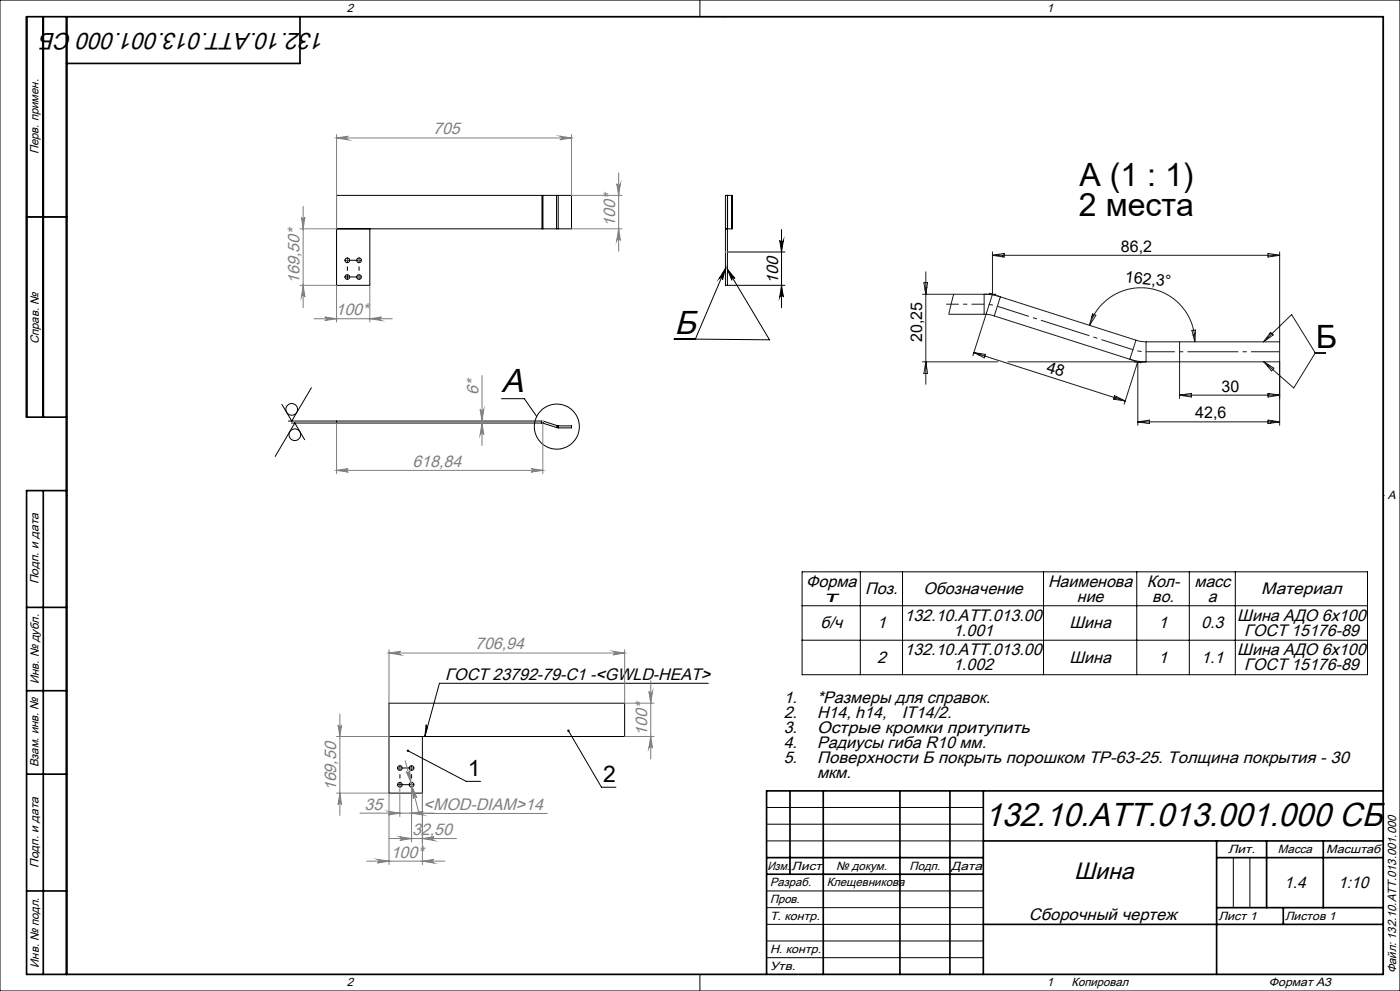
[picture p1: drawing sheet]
<svg xmlns="http://www.w3.org/2000/svg" width="420mm" height="297mm" viewBox="0 0 420 297" stroke-linecap="round" stroke-linejoin="round" font-family="sans-serif">
<g fill="none" stroke="#000" stroke-width=".3">
<path d="M0 0h420v297h-420zM20 5h395v287h-395zM210 0v5M217.5 5h.1M162.6 58.6h.3M162.6 58.6h-61.6v26.9h9.9v-16.9M162.6 58.6v10M162.9 58.6h4.1M162.9 58.6v10M167 58.6h.5M167 58.6v10M167.5 58.6v10"/>
<path d="M167.5 58.6h3.9v10h-3.9M218.2 58.6h.1M218.2 58.6v26.9M219.6 58.6v10M219.6 58.6h-2v26.9h17.9M8 65h12M101 68.6h61.6M162.6 68.6h.3M162.9 68.6h4.1M167 68.6h.5M217.6 68.6h2M218.2 68.6h.1"/>
<path d="M218.2 75.5h17.3M233.9 72a.55 .55 0 0 0 .6 .5 .55 .55 0 0 0 .5-.5l-.5 3.5zM234.5 68.8v23.4M104.1 83h.2M104.2 82.9v.2M217.6 80.5l-.9 3.4a.54 .54 0 0 0-.2-.7 .54 .54 0 0 0-.7 .3zM217.6 80.5l-9 21.1M218.2 80.7l2.3 2.7a.54 .54 0 0 0-.7-.1 .54 .54 0 0 0-.2 .7zM218.2 80.7l12.7 21.1-22.3-.2M234.5 85.5l.5 3.5a.55 .55 0 0 0-.5-.5 .55 .55 0 0 0-.6 .5zM93.4 116.2l-5.9 10-2.9-5M150.5 119.5h6.8l3.7 5.3"/>
<path d="M202.3 101.6h6.3M86.5 126.2h76.1M87.5 126.8h75.1M91.4 131.8l-3-5-5.9 10M101 126.2v.6M162.6 126.8h.3M162.6 126.2l.5 .1M162.6 126.2v.6M162.9 126.8l4.1 1.3M163.1 126.3l-.2 .5M163.1 126.3l4 1.3M167 128.1l.5 .1"/>
<path d="M167.1 127.6h.4M167.1 127.6l-.1 .5M167.5 127.6v.6M167.5 127.6h3.9v.6h-3.9M20 148.5h.1M415 148.5h.1M240.6 171.4h169.6v30.8h-169.6zM258.1 171.4v30.8M270.8 171.4v30.8M313.1 171.4v30.8M341 171.4v30.8M356.8 171.4v30.8"/>
<path d="M370.6 171.4v30.8M240.6 181.5h169.6M240.6 191.9h169.6M127.8 217.2l.1 .4 .3 .2-.7 2.9zM170.5 219l9.9 16.9h4.4M212.5 204.8h-80.7l-4.3 15.9M116.7 220.7h70.7v-10h-70.7v27h10v-17M119.9 235.2h.2M119.9 235.1v.2M122.4 225l17.4 9.2h4.4M230 242h65M230 247h65"/>
<path d="M230 252h65M370 257v15M375 257v15M230 267h65M230 272h65M230 277h65M210 292v5M217.5 292h.1M230 282h65M230 287h65"/>
<circle cx="104.2" cy="78" r=".69"/>
<circle cx="107.7" cy="78" r=".7"/>
<circle cx="104.2" cy="83" r=".69"/>
<circle cx="107.7" cy="83" r=".7"/>
<circle cx="87.5" cy="122.7" r="1.75"/>
<circle cx="88.5" cy="130.3" r="1.74"/>
<circle cx="167.1" cy="127.9" r="6.8"/>
<circle cx="120" cy="235.2" r=".69"/>
<circle cx="120" cy="230.2" r=".69"/>
<circle cx="123.5" cy="235.2" r=".69"/>
<circle cx="123.5" cy="230.2" r=".69"/>
</g>
<g fill="none" stroke="#808080" stroke-width=".3">
<path d="M101 41.3l3.5-.5a.55 .55 0 0 0-.5 .6 .55 .55 0 0 0 .5 .5zM101 40.4v28.2h-11M101 41.3h70.4M168 40.8l3.4 .5-3.4 .6a.55 .55 0 0 0 .5-.5 .55 .55 0 0 0-.5-.6zM171.4 40.4v18.2h15.2M185 55.1a.55 .55 0 0 0 .6 .5 .55 .55 0 0 0 .5-.5l-.5 3.5zM185.6 51.9v23.4M90.4 65.1a.53 .53 0 0 0 .5 .5 .53 .53 0 0 0 .6-.5l-.6 3.5zM90.9 61.8v30.4M171.4 68.6h15.2M185.6 68.6l.5 3.5a.55 .55 0 0 0-.5-.5 .55 .55 0 0 0-.6 .5zM90 85.5h10.9"/>
<path d="M90.9 85.5l.6 3.5a.53 .53 0 0 0-.6-.5 .53 .53 0 0 0-.5 .5zM94.2 95.5h23.5M97.4 95l3.6 .5-3.6 .6a.53 .53 0 0 0 .6-.6 .53 .53 0 0 0-.6-.5zM101 85.5v11M110.9 95.5l3.5-.5a.53 .53 0 0 0-.5 .5 .53 .53 0 0 0 .5 .6zM110.9 85.5v11M144.6 112.6v20.9M101 126.8v15.2M144 122.7a.55 .55 0 0 0 .6 .5 .55 .55 0 0 0 .5-.5l-.5 3.5zM144.6 126.8l.5 3.5a.55 .55 0 0 0-.5-.5 .55 .55 0 0 0-.6 .5zM162.8 126.2v15.8M101 141l3.5-.6a.53 .53 0 0 0-.5 .6 .53 .53 0 0 0 .5 .5z"/>
<path d="M101 141h61.8M159.3 140.4l3.5 .6-3.5 .5a.53 .53 0 0 0 .6-.5 .53 .53 0 0 0-.6-.6zM116.7 195.7l3.5-.5a.55 .55 0 0 0-.5 .5 .55 .55 0 0 0 .5 .6zM116.7 194.7v26h-15.7M116.7 195.7h70.7M183.9 195.2l3.5 .5-3.5 .6a.55 .55 0 0 0 .5-.6 .55 .55 0 0 0-.5-.5zM187.4 194.7v16M101.4 217.2a.53 .53 0 0 0 .6 .5 .53 .53 0 0 0 .5-.5l-.5 3.5zM102 214v30.4M187.4 210.7h8.8M194.7 207.2a.55 .55 0 0 0 .5 .6 .55 .55 0 0 0 .6-.6l-.6 3.5zM195.2 204v23.5"/>
<path d="M101 237.7h15.7v21.4M102 237.7l.5 3.5a.53 .53 0 0 0-.5-.5 .53 .53 0 0 0-.6 .5zM119.9 235.2v9.5M121.6 228l4.1 15.8h38.5M121.8 231.2a.54 .54 0 0 0 .7 .4 .54 .54 0 0 0 .4-.6l.4 3.5zM123.5 235.2v17.1M123.6 235.9l1.5 3.2a.55 .55 0 0 0-.7-.4 .55 .55 0 0 0-.4 .7zM126.7 237.7v21.4M187.4 220.7h8.8M195.2 220.7l.6 3.5a.55 .55 0 0 0-.6-.5 .55 .55 0 0 0-.5 .5zM108 243.7h22.2M110 258.1h23.5"/>
<path d="M113.2 257.6l3.5 .5-3.5 .6a.55 .55 0 0 0 .5-.6 .55 .55 0 0 0-.5-.5zM116.5 243.2l3.4 .5-3.4 .6a.55 .55 0 0 0 .5-.6 .55 .55 0 0 0-.5-.5zM116.7 251.3h20.2M119.9 250.8l3.6 .5-3.6 .6a.55 .55 0 0 0 .6-.6 .55 .55 0 0 0-.6-.5zM123.5 243.7l3.5-.5a.55 .55 0 0 0-.5 .5 .55 .55 0 0 0 .5 .6zM126.7 251.3l3.5-.5a.55 .55 0 0 0-.5 .5 .55 .55 0 0 0 .5 .6zM126.7 258.1l3.5-.5a.55 .55 0 0 0-.5 .5 .55 .55 0 0 0 .5 .6z"/>
</g>
<path d="M299.2 91.8l-1.9-.5-2-.1M339.9 104.8l1.9 .5 2 .1" fill="none" stroke="#191924" stroke-width=".3" stroke-dasharray="15.2 1.3 1.3 1.3" stroke-dashoffset="15.1" stroke-linecap="butt"/>
<g fill="none" stroke="#191924" stroke-width=".3">
<path d="M297.7 75.5v12.7l-5.8 18.4M297.7 76.5l3.5-.6v1.1zM297.7 76.5h86.2M301.2 76.4l-.5 .5M380.4 75.9l3.5 .6-3.5 .5zM382.2 76.2l-.6 .6M383.9 75.5v52M276.7 88.2h22M277.2 84.7h1.1l-.6 3.5zM277.7 81.5v33.7M278.1 86.1l-.6 .6M286.1 88.2l-1.4 6h10.5"/>
<path d="M295.2 94.2l3.1 .5M296.8 87.9l3.3 1M298.3 94.7l40.6 13M300.1 89l-2.4-.6-2.5-.2v6M300.1 89l-1.8 5.7M300.1 89l40.7 12.9M326.8 97.5a16.2 16.2 0 0 1 18-11.1 16.2 16.2 0 0 1 13.7 16M327.8 94.1l1 .4-2 3zM328.3 94.3l-.8 .8M357.6 99l1-.1-.1 3.5zM358.6 99.9l-.6 .6M381.2 99.6l.8 .8-2.9 2z"/>
<path d="M381.2 99.7l-.4 .4M276.7 108.4h22.7M277.7 108.4l.6 3.5h-1.1zM277.8 108.8l-.2 .2M292.1 105.7l3.5 .5-.3 1zM292.1 105.7l45.5 14.5M294.1 106l-.4 .4M302.4 108.4h81.5M334.4 118.6l3.2 1.6-3.5-.6zM335.1 118.9l-.8 .8M338.9 107.7l3.4 1.1M340.8 101.9l3 .5"/>
<path d="M340.8 101.9l-1.9 5.8M343.8 102.4v6l-2.5-.1-2.4-.6M343.8 102.4h40.1M353.9 102.4v17M353.9 118.4l3.5-.5v1.1zM353.9 118.4h30M379.1 102.4l8.4-8.1 7.1 11.5M379.2 108.4l3 1.9-.7 .9zM380.4 117.9l3.5 .5-3.5 .6zM380.6 109.3l-.4 .4M380.9 118l-.5 .5M394.6 105.8h3.1"/>
<path d="M394.6 105.8l-6.5 10.5-8.9-7.9M337.3 121.1l4-12.7v19.1M341.3 126.4l3.5-.5v1.1zM341.3 126.4h42.6M380.4 125.9l3.5 .5-3.5 .6zM381.7 126.1l-.7 .8"/>
</g>
<g fill="none" stroke="#000" stroke-width=".3" stroke-dasharray="15.2 1.3 1.3 1.3" stroke-linecap="butt">
<path d="M104 78h-.6M104.2 78v-.1M104.2 78h-.1M104.2 78v.1M104.2 78h.1M104.2 77.8v-.6M104.4 78h3.1M107.7 78v-.1M107.7 78h-.1M107.7 78v.1M107.7 78h.1M107.7 77.8v-.6"/>
<path d="M107.9 78h.6M104 83h-.6M104.2 83.2v.6M104.4 83h3.1M107.7 83v-.1M107.7 83h-.1M107.7 83v.1M107.7 83h.1M107.7 83.2v.6M107.9 83h.6M119.8 235.2h-.6M119.8 230.2h-.6"/>
<path d="M120 235.4v.6M120 230.2v-.1M120 230.2h-.1M120 230.2v.1M120 230.2h.1M120 230v-.6M120.2 235.2h3.1M120.2 230.2h3.1M123.5 235.2v-.1M123.5 235.2h-.1M123.5 235.2v.1M123.5 235.2h.1"/>
<path d="M123.5 235.4v.6M123.5 230.2v-.1M123.5 230.2h-.1M123.5 230.2v.1M123.5 230.2h.1M123.5 230v-.6M123.7 235.2h.6M123.7 230.2h.6"/>
</g>
<path d="M104.2 82.8v-4.6M107.7 82.8v-4.6M120 235v-4.6M123.5 235v-4.6" fill="none" stroke="#000" stroke-width=".3" stroke-dasharray="15.2 1.3 1.3 1.3" stroke-dashoffset="14.8" stroke-linecap="butt"/>
<path d="M295.3 91.2h-11.4" fill="none" stroke="#191924" stroke-width=".3" stroke-dasharray="15.2 1.3 1.3 1.3" stroke-dashoffset="11.4" stroke-linecap="butt"/>
<path d="M339.9 104.8l-40.7-13" fill="none" stroke="#191924" stroke-width=".3" stroke-dasharray="15.2 1.3 1.3 1.3" stroke-dashoffset="5.3" stroke-linecap="butt"/>
<path d="M383.9 105.4h-40.1" fill="none" stroke="#191924" stroke-width=".3" stroke-dasharray="15.2 1.3 1.3 1.3" stroke-dashoffset="6.6" stroke-linecap="butt"/>
<g fill="none" stroke="#000" stroke-width=".5">
<path d="M13 5v120M20 5v287M90 5v14h-70M8 65h12M20 125h-12v-120h407v287h-407v-145h12M13 147v145M8 182h12M8 207h12M8 232h12M237 237v25M247 237v55M270 237v55"/>
<path d="M285 237v55M295 237v55M415 237h-185v55M230 257h65M295 252h120M365 252v40M365 257h50M380 252v20M397 252v20M8 267h12M230 262h65M295 277h120"/>
<path d="M365 272h50M385 272v5"/>
</g>
<path d="M217.6 75.5h.6M162.6 126.2h.3M162.7 126.1l.4 .2" fill="none" stroke="#c0c0c0" stroke-width=".3"/>
<g fill="#000">
<path d="M127.8 217.2l.1 .4 .3 .2-.7 2.9z"/>
<path d="M217.6 80.5l-.9 3.4a.54 .54 0 0 0-.2-.7 .54 .54 0 0 0-.7 .3zM218.2 80.7l2.3 2.7a.54 .54 0 0 0-.7-.1 .54 .54 0 0 0-.2 .7z"/>
<path d="M122.2 224.7l.2 .3-.3-.2a.37 .37 0 0 0 .2 .6 .37 .37 0 0 0 .4-.4 .37 .37 0 0 0-.5-.3zM170.3 218.8a.37 .37 0 0 0 .2 .5 .37 .37 0 0 0 .4-.4 .37 .37 0 0 0-.5-.2l.1 .3z"/>
</g>
<g fill="#808080">
<path d="M126.7 251.3l3.5-.5a.55 .55 0 0 0-.5 .5 .55 .55 0 0 0 .5 .6zM119.9 250.8l3.6 .5-3.6 .6a.55 .55 0 0 0 .6-.6 .55 .55 0 0 0-.6-.5zM126.7 258.1l3.5-.5a.55 .55 0 0 0-.5 .5 .55 .55 0 0 0 .5 .6zM113.2 257.6l3.5 .5-3.5 .6a.55 .55 0 0 0 .5-.6 .55 .55 0 0 0-.5-.5z"/>
<path d="M110.9 95.5l3.5-.5a.53 .53 0 0 0-.5 .5 .53 .53 0 0 0 .5 .6zM97.4 95l3.6 .5-3.6 .6a.53 .53 0 0 0 .6-.6 .53 .53 0 0 0-.6-.5zM123.5 243.7l3.5-.5a.55 .55 0 0 0-.5 .5 .55 .55 0 0 0 .5 .6zM116.5 243.2l3.4 .5-3.4 .6a.55 .55 0 0 0 .5-.6 .55 .55 0 0 0-.5-.5z"/>
<path d="M101 41.3l3.5-.5a.55 .55 0 0 0-.5 .6 .55 .55 0 0 0 .5 .5zM168 40.8l3.4 .5-3.4 .6a.55 .55 0 0 0 .5-.5 .55 .55 0 0 0-.5-.6zM116.7 195.7l3.5-.5a.55 .55 0 0 0-.5 .5 .55 .55 0 0 0 .5 .6zM183.9 195.2l3.5 .5-3.5 .6a.55 .55 0 0 0 .5-.6 .55 .55 0 0 0-.5-.5zM121.8 231.2l1.5 3.3-.4-3.5a.54 .54 0 0 1-.4 .6 .54 .54 0 0 1-.7-.4zM123.6 235.9l.4 3.5a.55 .55 0 0 1 .4-.6 .55 .55 0 0 1 .7 .3z"/>
<path d="M144.6 126.8l.5 3.5a.55 .55 0 0 0-.5-.5 .55 .55 0 0 0-.6 .5zM144 122.7a.55 .55 0 0 0 .6 .5 .55 .55 0 0 0 .5-.5l-.5 3.5z"/>
<path d="M90.4 65.1a.53 .53 0 0 0 .5 .5 .53 .53 0 0 0 .6-.5l-.6 3.5zM90.9 85.5l.6 3.5a.53 .53 0 0 0-.6-.5 .53 .53 0 0 0-.5 .5zM185 55.1a.55 .55 0 0 0 .6 .5 .55 .55 0 0 0 .5-.5l-.5 3.5zM185.6 68.6l.5 3.5a.55 .55 0 0 0-.5-.5 .55 .55 0 0 0-.6 .5zM194.7 207.2a.55 .55 0 0 0 .5 .6 .55 .55 0 0 0 .6-.6l-.6 3.5zM195.2 220.7l.6 3.5a.55 .55 0 0 0-.6-.5 .55 .55 0 0 0-.5 .5zM101.4 217.2a.53 .53 0 0 0 .6 .5 .53 .53 0 0 0 .5-.5l-.5 3.5zM102 237.7l.5 3.5a.53 .53 0 0 0-.5-.5 .53 .53 0 0 0-.6 .5z"/>
</g>
<path d="M233.9 72a.55 .55 0 0 0 .6 .5 .55 .55 0 0 0 .5-.5l-.5 3.5zM234.5 85.5l.5 3.5a.55 .55 0 0 0-.5-.5 .55 .55 0 0 0-.6 .5z" fill="#000"/>
<path d="M159.3 140.4l3.5 .6-3.5 .5a.53 .53 0 0 0 .6-.5 .53 .53 0 0 0-.6-.6zM101 141l3.5-.6a.53 .53 0 0 0-.5 .6 .53 .53 0 0 0 .5 .5z" fill="#808080"/>
<g font-size="10">
<text x="202.3" y="100">Б</text>
<text x="150.5" y="117.4">A</text>
<text x="295.4" y="247.6">132.10.ATT.013.001.000 СБ</text>
</g>
<g font-size="9.6">
<text x="323.9" y="55.7">A (1 : 1)</text>
<text x="323.7" y="64.7">2 места</text>
<text x="394.7" y="104.4">Б</text>
</g>
<g font-size="7.1">
<text x="97.6" y="9.8" transform="rotate(-180 97.6 9.8)">132.10.ATT.013.001.000 СБ</text>
<text x="322.3" y="263.5">Шина</text>
</g>
<g font-size="6.9">
<text x="140.4" y="232.6">1</text>
<text x="181" y="234.3">2</text>
</g>
<g font-size="5" fill="#808080">
<text x="130" y="40.3">705</text>
<text x="184.5" y="67.9" transform="rotate(-90 184.5 67.9)">100*</text>
<text x="89.9" y="85.1" transform="rotate(-90 89.9 85.1)">169,50*</text>
<text x="100.6" y="94.4">100*</text>
<text x="143.5" y="118.4" transform="rotate(-90 143.5 118.4)">6*</text>
<text x="123.7" y="139.9">618,84</text>
<text x="142.5" y="194.6">706,94</text>
<text x="194.2" y="220.5" transform="rotate(-90 194.2 220.5)">100*</text>
<text x="100.9" y="237.2" transform="rotate(-90 100.9 237.2)">169,50</text>
<text x="109.3" y="242.6">35</text>
<text x="127.1" y="242.7">&lt;MOD-DIAM&gt;14</text>
<text x="123.6" y="250.2">32,50</text>
<text x="117.2" y="257">100*</text>
</g>
<g font-size="5">
<text x="233.4" y="85.1" transform="rotate(-90 233.4 85.1)">100</text>
<text x="241.8" y="175.8">Форма</text>
<text x="259.6" y="178.1">Поз.</text>
<text x="277" y="178.1">Обозначение</text>
<text x="314.4" y="175.8">Наименова</text>
<text x="344" y="175.8">Кол-</text>
<text x="358.3" y="175.8">масс</text>
<text x="378.4" y="178.1">Материал</text>
<text x="247.4" y="180.3">т</text>
<text x="323.1" y="180.3">ние</text>
<text x="345.7" y="180.3">во.</text>
<text x="362.4" y="180.3">а</text>
<text x="246.1" y="188.3">б/ч</text>
<text x="263.1" y="188.3">1</text>
<text x="271.4" y="186.1">132.10.ATT.013.00</text>
<text x="285.9" y="190.6">1.001</text>
<text x="320.9" y="188.3">Шина</text>
<text x="347.6" y="188.3">1</text>
<text x="360.4" y="188.3">0.3</text>
<text x="371.2" y="186.1">Шина АДО 6х100</text>
<text x="373.2" y="190.6">ГОСТ 15176-89</text>
<text x="271.4" y="196.4">132.10.ATT.013.00</text>
<text x="371.2" y="196.4">Шина АДО 6х100</text>
<text x="133.5" y="203.7">ГОСТ 23792-79-С1 -&lt;GWLD-HEAT&gt;</text>
<text x="263.1" y="198.7">2</text>
<text x="285.9" y="200.9">1.002</text>
<text x="320.9" y="198.7">Шина</text>
<text x="347.6" y="198.7">1</text>
<text x="360.4" y="198.7">1.1</text>
<text x="373.2" y="200.9">ГОСТ 15176-89</text>
<text x="235.1" y="210.6">1.</text>
<text x="235.1" y="215.2">2.</text>
<text x="245.1" y="210.6">*Размеры для справок.</text>
<text x="245.1" y="215.2">H14, h14,</text>
<text x="270.5" y="215.2">IT14/2.</text>
<text x="235.1" y="219.7">3.</text>
<text x="245.1" y="219.7">Острые кромки притупить</text>
<text x="235.1" y="224.2">4.</text>
<text x="245.1" y="224.2">Радиусы гиба R10 мм.</text>
<text x="235.1" y="228.7">5.</text>
<text x="245.1" y="228.7">Поверхности Б покрыть порошком ТР-63-25. Толщина покрытия - 30</text>
<text x="245.1" y="233.3">мкм.</text>
<text x="385.3" y="266.1">1.4</text>
<text x="401.5" y="266.1">1:10</text>
<text x="308.6" y="275.6">Сборочный чертеж</text>
</g>
<g font-size="4.8">
<text x="336.3" y="75.4">86,2</text>
<text x="337.3" y="84.5" transform="rotate(7 337.3 84.5)">162,3°</text>
<text x="276.7" y="102.4" transform="rotate(-90 276.7 102.4)">20,25</text>
<text x="313.7" y="111.4" transform="rotate(18 313.7 111.4)">48</text>
<text x="366.4" y="117.4">30</text>
<text x="358.6" y="125.4">42,6</text>
</g>
<g font-size="3.6">
<text x="104" y="3.6">2</text>
<text x="314" y="3.6">1</text>
<text x="11.6" y="46.3" transform="rotate(-90 11.6 46.3)">Перв. примен.</text>
<text x="11.6" y="103.2" transform="rotate(-90 11.6 103.2)">Справ. №</text>
<text x="416.4" y="149.6">A</text>
<text x="11.6" y="175.1" transform="rotate(-90 11.6 175.1)">Подп. и дата</text>
<text x="11.6" y="205" transform="rotate(-90 11.6 205)">Инв. № дубл.</text>
<text x="11.6" y="230" transform="rotate(-90 11.6 230)">Взам. инв. №</text>
<text x="368.4" y="255.6">Лит.</text>
<text x="383.4" y="255.6">Масса</text>
<text x="397.8" y="255.6">Масштаб</text>
<text x="11.6" y="260.1" transform="rotate(-90 11.6 260.1)">Подп. и дата</text>
<text x="230.2" y="260.6">Изм.</text>
<text x="237.5" y="260.6">Лист</text>
<text x="250.9" y="260.6">№ докум.</text>
<text x="272.9" y="260.6">Подп.</text>
<text x="285.4" y="260.6">Дата</text>
<text x="231" y="265.6">Разраб.</text>
<text x="248" y="265.6">Клещевникова</text>
<text x="231" y="275.6">Т. контр.</text>
<text x="231" y="270.6">Пров.</text>
<text x="365.5" y="275.6">Лист 1</text>
<text x="385.5" y="275.6">Листов 1</text>
<text x="231" y="285.6">Н. контр.</text>
<text x="11.6" y="290" transform="rotate(-90 11.6 290)">Инв. № подл.</text>
<text x="231" y="290.6">Утв.</text>
<text x="418.8" y="291.8" transform="rotate(-90 418.8 291.8)">Файл: 132.10.ATT.013.001.000</text>
<text x="104" y="295.6">2</text>
<text x="314" y="295.6">1</text>
<text x="321.5" y="295.6">Копировал</text>
<text x="380.7" y="295.6">Формат А3</text>
</g>
</svg>
